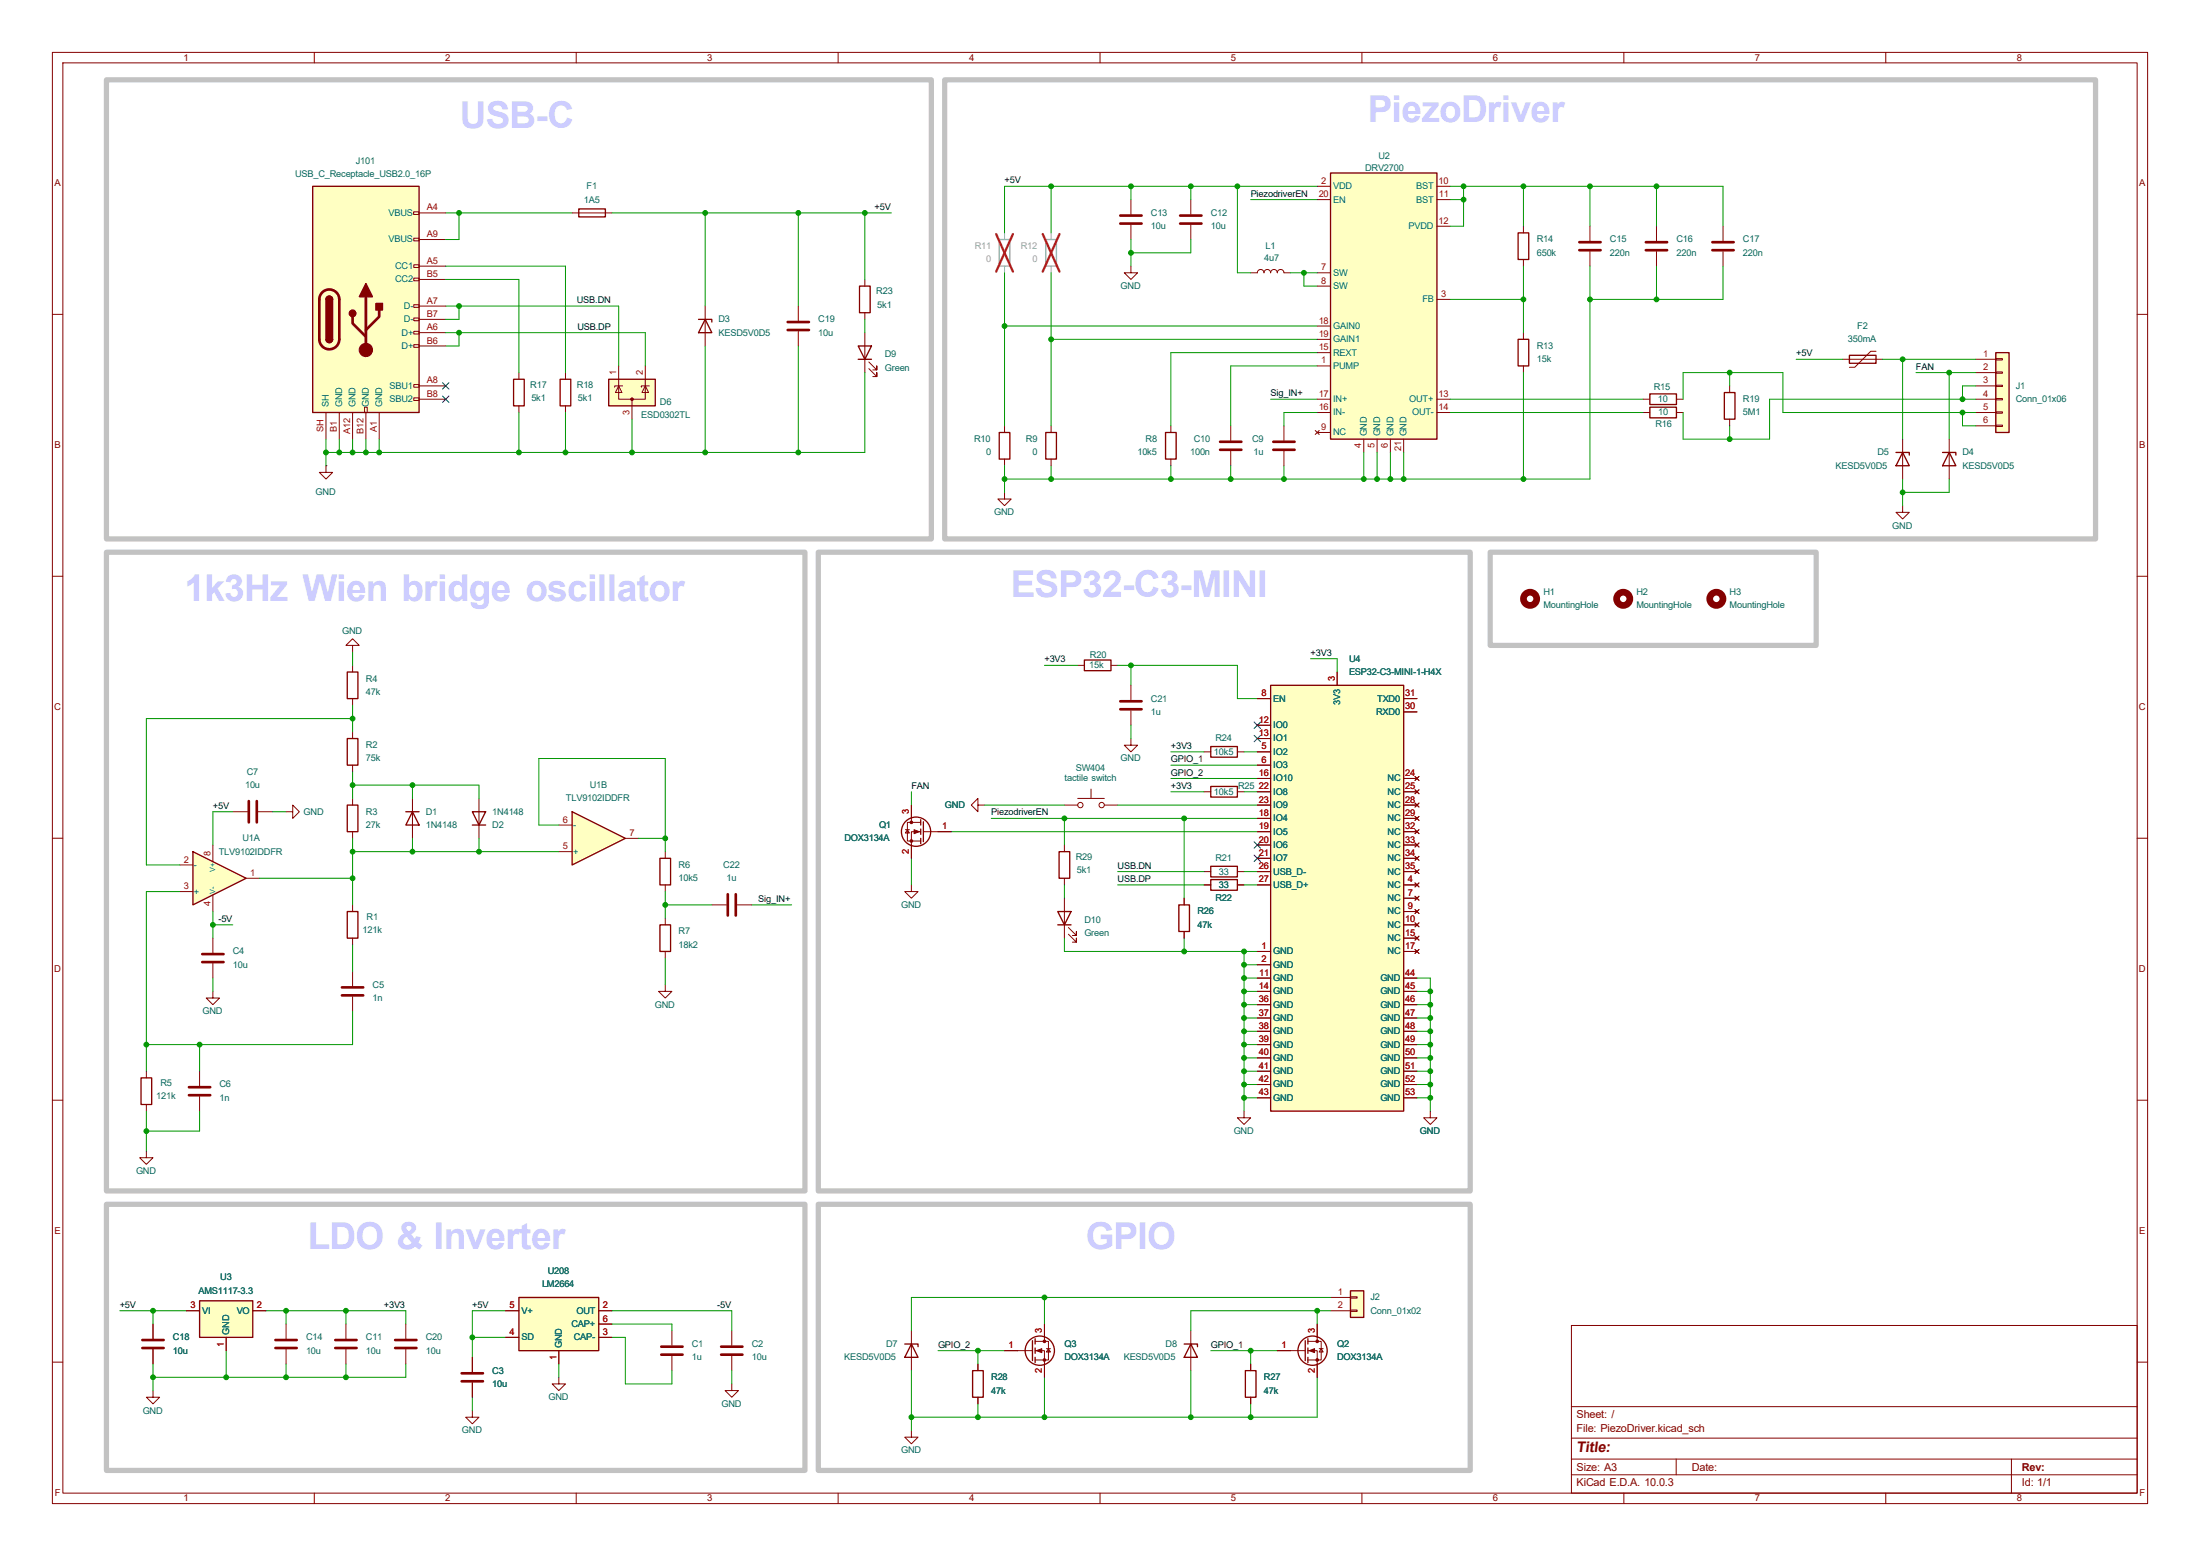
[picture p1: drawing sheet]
<svg xmlns="http://www.w3.org/2000/svg" width="420mm" height="297mm" viewBox="0 0 420 297" stroke-linecap="round" stroke-linejoin="round" font-family="sans-serif">
<g fill="none" stroke="#840000" stroke-width=".19">
<path d="M10 10h400v277h-400zM12 12h396v273h-396zM60 10v2M110 10v2M160 10v2M210 10v2M260 10v2M310 10v2M360 10v2M215.9 38.1v2.8M215.9 42.9v2.8M10 60h2"/>
<path d="M313.7 78.7h1.3M313.7 76.2h1.3M320 78.7h1.3M320 76.2h1.3M408 60h2M10 110h2M408 110h2M10 160h2M172.8 158.4h.8M173.2 158.4l.4 .6h-.8zM174 153.7v3.3M175.8 157h-2.6v3.5h2.6"/>
<path d="M175.8 158.8h-1.8v5M176.3 158.8h5.3M408 160h2M229.9 168.9h1.2M236.2 168.9h1.3M10 210h2M408 210h2M300 253h108v32h-108zM10 260h2M29.2 265.4v1.3h1.3l-1.3 1.3-1.3-1.3h1.3M90.2 269.2v1.3h1.2l-1.2 1.3-1.3-1.3h1.3M300 278.5h108"/>
<path d="M300 274.5h108M300 268.5h108M320 278.5v3M384 278.5v6.5M408 260h2M60 285v2M110 285v2M160 285v2M210 285v2M260 285v2M300 281.5h108M310 285v2"/>
<path d="M360 285v2"/>
</g>
<g fill="none" stroke="#840000" stroke-width=".25">
<path d="M315 77.7h5v2.1h-5zM315 75.2h5v2h-5zM175.8 156.5v1M175.8 158.2v1.1M176.3 156.8v3.9M175.8 160v1M231.1 167.9h5.1v2h-5.1z"/>
<circle cx="174.9" cy="158.7" r="2.79"/>
</g>
<g fill="#840000" stroke="#840000" stroke-width=".19">
<path d="M174.5 158.4l1 .4-1 .3z"/>
<circle cx="174" cy="157" r=".25"/>
<circle cx="174" cy="160.5" r=".25"/>
</g>
<path d="M213.9 42.7h4M213.9 41.1h4" fill="none" stroke="#840000" stroke-width=".51"/>
<path d="M38.1 248.3h10.2v7h-10.2z" fill="#ffffc2"/>
<path d="M329.2 74.9h2v5.1h-2zM38.1 248.3h10.2v7h-10.2z" fill="none" stroke="#840000" stroke-width=".25"/>
<path d="M330.2 73.7v1.2M330.2 80v1.3M29.2 252.7v2.8M29.2 257.6v2.7M35.6 250.2h2.5M43.2 255.3v2.5M48.3 250.2h2.5" fill="none" stroke="#840000" stroke-width=".19"/>
<path d="M27.2 255.8h4M27.2 257.3h4" fill="none" stroke="#840000" stroke-width=".51"/>
<path d="M99.1 247.6h15.2v10.2h-15.2z" fill="#ffffc2"/>
<g fill="none" stroke="#840000" stroke-width=".25">
<path d="M289.8 64.8h2v5.1h-2zM207 126h5.1v2h-5.1zM231.1 165.4h5.1v2h-5.1zM99.1 247.6h15.2v10.2h-15.2zM249.2 255.9v3.8M249.7 255.5v1M249.7 257.3v1M249.7 259.1v1"/>
<circle cx="250.6" cy="257.8" r="2.79"/>
</g>
<g fill="none" stroke="#840000" stroke-width=".19">
<path d="M215.9 50.8v1.3h1.3l-1.3 1.2-1.3-1.2h1.3M238.8 52.1h1.2a.64 .64 0 0 1 .7-.7 .64 .64 0 0 1 .6 .7 .64 .64 0 0 1 .6-.7 .64 .64 0 0 1 .7 .7 .64 .64 0 0 1 .6-.7 .64 .64 0 0 1 .6 .7 .64 .64 0 0 1 .7-.7 .64 .64 0 0 1 .6 .7h1.3M290.8 63.5v1.3M290.8 69.9v1.2M245.1 81.3v2.8M245.1 86.1v2.8M205.7 127h1.3M212.1 127h1.3M215.9 130.8v2.8M215.9 135.6v2.8M229.9 166.4h1.2M236.2 166.4h1.3"/>
<path d="M96.5 250.2h2.6M96.5 255.3h2.6M106.7 257.8v2.5M114.3 250.2h2.5M114.3 255.3h2.5M114.3 252.7h2.5M243.8 257.8h5.4M249.7 256h2.5v3.6h-2.5M249.7 257.8h1.8v5.1M251.5 252.7v3.3M251.8 257.4h.8M252.2 257.4l.4 .7h-.8z"/>
</g>
<path d="M243.1 85.9h4M243.1 84.3h4M213.9 133.9h4M213.9 135.4h4" fill="none" stroke="#840000" stroke-width=".51"/>
<g fill="#840000" stroke="#840000" stroke-width=".19">
<path d="M249.9 257.8l1.1-.4v.8z"/>
<circle cx="251.5" cy="256" r=".25"/>
<circle cx="251.5" cy="259.6" r=".25"/>
</g>
<path d="M257.8 246.4h2.5v5.1h-2.5z" fill="#ffffc2"/>
<path d="M98 72.4h2.1v5.1h-2.1zM222.5 82.6h2v5h-2zM202.2 162.6h2v5h-2zM257.8 246.4h2.5v5.1h-2.5z" fill="none" stroke="#840000" stroke-width=".25"/>
<g fill="none" stroke="#840000" stroke-width=".19">
<path d="M99.1 71.1v1.3M99.1 77.5v1.2M223.5 81.3v1.3M223.5 87.6v1.3M186.7 153.7v-1.3l-1.3 1.3 1.3 1.2v-1.2h1.3M203.2 153.7h2.5M205.7 152.4h5.1M208.3 150.6v1.8M210.8 153.7h2.6M174 168.9v1.3h1.3l-1.3 1.3-1.3-1.3h1.3M203.2 161.3v1.3M203.2 167.6v1.3"/>
<path d="M128.3 254v2.8M128.3 258.8v2.8M254 247.6h3.8M254 250.2h3.8M257.8 247.5h1.3v.3h-1.3zM257.8 250.1h1.3v.2h-1.3zM106.7 262.9v1.3h1.2l-1.2 1.2-1.3-1.2h1.3M139.7 264.2v1.2h1.3l-1.3 1.3-1.3-1.3h1.3"/>
<circle cx="206.2" cy="153.7" r=".51"/>
<circle cx="210.3" cy="153.7" r=".51"/>
</g>
<g fill="none" stroke="#840000" stroke-width="1.3">
<circle cx="292.1" cy="114.3" r="1.27"/>
<circle cx="309.9" cy="114.3" r="1.27"/>
<circle cx="327.7" cy="114.3" r="1.27"/>
</g>
<path d="M126.2 257h4.1M126.2 258.6h4.1" fill="none" stroke="#840000" stroke-width=".51"/>
<path d="M242.6 130.8h25.4v81.3h-25.4z" fill="#ffffc2"/>
<path d="M164.1 54.6h2v5.1h-2zM289.8 44.5h2v5h-2zM190.8 82.6h2v5h-2zM361.9 86.4h2.6v.5M363.2 86.4l1.3 2.5h-2.6zM242.6 130.8h25.4v81.3h-25.4zM231.1 142.5h5.1v2h-5.1zM201.9 174h2.6l-1.3 2.5zM201.9 176.5h2.6" fill="none" stroke="#840000" stroke-width=".25"/>
<g fill="none" stroke="#840000" stroke-width=".19">
<path d="M165.1 53.3v1.3M165.1 59.7v1.3M290.8 43.2v1.3M290.8 49.5v1.3M303.5 43.2v2.8M303.5 48v2.8M191.8 81.3v1.3M191.8 87.6v1.3M363.2 83.8v7.6M240 133.4h2.6M240 138.4h2.6M255.3 128.3v2.5"/>
<path d="M268 133.4h2.5M268 135.9h2.5M215.9 141v1.2h1.3l-1.3 1.3-1.3-1.3h1.3M229.9 143.5h1.2M236.2 143.5h1.3M240 143.5h2.6M240 146.1h2.6M240 141h2.6M240 148.6h2.6M240 156.2h2.6M240 158.8h2.6M240 151.1h2.6"/>
<path d="M240 153.7h2.6M268 148.6h2.5M268 156.2h2.5M268 158.8h2.5M268 151.1h2.5M268 153.7h2.5M270.1 148.2l.8 .8M270.1 150.7l.8 .8M270.1 153.3l.8 .8M270.1 155.8l.8 .8M270.1 158.4l.8 .7M270.9 148.2l-.8 .8"/>
<path d="M270.9 150.7l-.8 .8M270.9 153.3l-.8 .8M270.9 155.8l-.8 .8M270.9 158.4l-.8 .7M203.2 171.5v7.6M204 178.3l1.5 1.5v-.7v.7h-.8M204 177l1.5 1.6v-.8v.8h-.8M240 168.9h2.6M240 161.3h2.6M240 163.8h2.6M240 166.4h2.6M268 168.9h2.5"/>
<path d="M268 171.5h2.5M268 174h2.5M268 176.5h2.5M268 179.1h2.5M268 161.3h2.5M268 163.8h2.5M268 166.4h2.5M270.1 168.5l.8 .8M270.1 171.1l.8 .7M270.1 173.6l.8 .8M270.1 176.1l.8 .8M270.1 178.7l.8 .8"/>
<path d="M270.1 160.9l.8 .8M270.1 163.4l.8 .8M270.1 166l.8 .8M270.9 168.5l-.8 .8M270.9 171.1l-.8 .7M270.9 173.6l-.8 .8M270.9 176.1l-.8 .8M270.9 178.7l-.8 .8M270.9 160.9l-.8 .8M270.9 163.4l-.8 .8M270.9 166l-.8 .8M240 181.6h2.6"/>
<path d="M240 184.2h2.6M240 186.7h2.6M240 189.2h2.6M240 191.8h2.6M240 194.3h2.6M240 196.9h2.6M240 199.4h2.6M268 181.6h2.5M268 186.7h2.5M268 189.2h2.5M268 191.8h2.5M268 194.3h2.5"/>
<path d="M268 196.9h2.5M268 199.4h2.5M270.1 181.2l.8 .8M270.9 181.2l-.8 .8M240 201.9h2.6M240 204.5h2.6M240 207h2.6M240 209.6h2.6M268 201.9h2.5M268 204.5h2.5M268 207h2.5M268 209.6h2.5"/>
<path d="M273 212.1v1.3h-1.2l1.2 1.2 1.3-1.2h-1.3"/>
</g>
<path d="M301.5 47.8h4.1M301.5 46.2h4.1" fill="none" stroke="#840000" stroke-width=".51"/>
<path d="M254 33h20.3v50.8h-20.3z" fill="#ffffc2"/>
<path d="M254 33h20.3v50.8h-20.3z" fill="none" stroke="#840000" stroke-width=".25"/>
<g fill="none" stroke="#840000" stroke-width=".19">
<path d="M251.5 35.6h2.5M251.5 38.1h2.5M274.3 35.6h2.6M274.3 38.1h2.6M251.5 52.1h2.5M251.5 54.6h2.5M274.3 57.2h2.6M274.3 43.2h2.6M251.5 69.9h2.5M251.5 76.2h2.5M251.5 78.7h2.5M251.5 67.3h2.5"/>
<path d="M251.5 62.2h2.5M251.5 64.8h2.5M274.3 76.2h2.6M274.3 78.7h2.6M191.8 94v1.3h1.2l-1.2 1.2-1.3-1.2h1.3M251.1 82.2l.7 .7M251.5 82.6h2.5M251.8 82.2l-.7 .7M260.3 83.8v2.6M262.9 83.8v2.6M265.4 83.8v2.6M268 83.8v2.6"/>
<path d="M237.5 212.1v1.3h1.3l-1.3 1.2-1.3-1.2h1.3"/>
</g>
<path d="M381 67.3h2.5v15.3h-2.5z" fill="#ffffc2"/>
<path d="M110.5 39.9h5.1v1.5h-5.1zM163.8 66h2.6l-1.3 2.6zM163.8 68.6h2.6M353.1 67.8h5v1.5h-5zM381 67.3h2.5v15.3h-2.5zM370.8 86.4h2.6v.5M372.1 86.4l1.3 2.5h-2.6zM231.1 150.1h5.1v2h-5.1zM225 172.7h2.1v5.1h-2.1z" fill="none" stroke="#840000" stroke-width=".25"/>
<g fill="none" stroke="#840000" stroke-width=".19">
<path d="M227.3 38.1v2.8M109.2 40.6h7.6M227.3 42.9v2.8M316.2 43.2v2.8M316.2 48v2.8M328.9 43.2v2.8M328.9 48v2.8M165.1 63.5v7.6M165.9 70.4l1.5 1.5v-.8v.8h-.8M165.9 69.1l1.5 1.5v-.7v.7h-.8M351.8 68.6h7.6M358.1 67.1h-1l-3 3h-1"/>
<path d="M377.2 68.6h3.8M377.2 71.1h3.8M377.2 73.7h3.8M377.2 76.2h3.8M377.2 78.7h3.8M381 68.5h1.3v.2h-1.3zM381 71h1.3v.2h-1.3zM381 73.5h1.3v.3h-1.3zM381 76.1h1.3v.2h-1.3zM381 78.6h1.3v.3h-1.3zM234.9 81.3v2.8M234.9 86.1v2.8"/>
<path d="M363.2 96.5v1.3h1.3l-1.3 1.3-1.3-1.3h1.3M372.1 83.8v7.6M377.2 81.3h3.8M381 81.2h1.3v.2h-1.3zM229.9 151.1h1.2M236.2 151.1h1.3M226.1 171.5v1.2M226.1 177.8v1.3"/>
</g>
<path d="M225.3 42.7h4.1M225.3 41.1h4.1M314.2 47.8h4.1M314.2 46.2h4.1M326.9 47.8h4.1M326.9 46.2h4.1M232.9 84.3h4.1M232.9 85.9h4.1" fill="none" stroke="#840000" stroke-width=".51"/>
<path d="M190.8 45.7h2v5.1h-2zM199.6 45.7h2.1v5.1h-2.1z" fill="none" stroke="#a1a1a1" stroke-width=".25"/>
<path d="M191.8 44.5v1.2M191.8 50.8v1.3M200.7 44.5v1.2M200.7 50.8v1.3" fill="none" stroke="#a1a1a1" stroke-width=".19"/>
<path d="M190.2 44.7l3.2 7.1M193.4 44.7l-3.2 7.1M199.1 44.7l3.2 7.1M202.3 44.7l-3.2 7.1" fill="none" stroke="#e12e31" stroke-width=".46"/>
<path d="M59.7 35.6h20.3v43.1h-20.3z" fill="#ffffc2"/>
<g fill="none" stroke="#840000" stroke-width=".19">
<path d="M79 40.4h1v.5h-1zM79 45.5h1v.5h-1zM79 50.5h1v.6h-1zM79 53.1h1v.5h-1zM79 58.2h1v.5h-1zM80 40.6h5.1M80 50.8h5.1M80 58.4h5.1M80 45.7h5.1M80 53.3h5.1M134.6 58.4v7.6M152.4 58.4v2.8"/>
<path d="M62.2 78.7v5.1M64.8 78.7v5.1M67.3 78.7v5.1M69.6 77.7h.5v1h-.5zM69.8 78.7v5.1M72.4 78.7v5.1M79 60.7h1v.5h-1zM79 63.2h1v.6h-1zM79 65.8h1v.5h-1zM79 73.4h1v.5h-1zM79 75.9h1v.6h-1zM80 63.5h5.1"/>
<path d="M80 73.7h5.1M80 66h5.1M80 61h5.1M80 76.2h5.1M152.4 63.2v2.8M62.2 88.9v1.3h1.3l-1.3 1.2-1.2-1.2h1.2M62.2 88.9h.1M200.7 81.3v1.3M200.7 87.6v1.3M77.5 252.7v2.8M77.5 257.6v2.7M174 254v7.6"/>
<path d="M191.8 257.8h5.3M197.6 256h2.6v3.6h-2.6M197.6 257.8h1.8v5.1M199.4 252.7v3.3M199.8 257.4h.7M200.2 257.4l.3 .7h-.7zM227.3 254v7.6M174 273v1.3h1.3l-1.3 1.3-1.3-1.3h1.3M186.7 260.3v1.3M186.7 266.7v1.3M238.8 260.3v1.3M238.8 266.7v1.3"/>
</g>
<g fill="none" stroke="#840000" stroke-width=".25">
<path d="M59.7 35.6h20.3v43.1h-20.3zM62.2 57.2a.64 .64 0 0 1 .7-.7 .64 .64 0 0 1 .6 .7M62.2 64.8a.64 .64 0 0 0 .7 .6 .64 .64 0 0 0 .6-.6M133.3 61h2.6v.5M134.6 61l1.3 2.5h-2.6zM199.6 82.6h2.1v5h-2.1zM172.7 256.5h2.6v.5M174 256.5l1.3 2.6h-2.6zM197.1 255.9v3.8M197.6 255.5v1M197.6 257.3v1M197.6 259.1v1"/>
<path d="M226.1 256.5h2.5v.5M227.3 256.5l1.3 2.6h-2.5zM185.7 261.6h2v5.1h-2zM237.7 261.6h2.1v5.1h-2.1z"/>
<circle cx="198.5" cy="257.8" r="2.79"/>
</g>
<path d="M61.5 55.8a1.9 1.9 0 0 1 2.1-.4 1.9 1.9 0 0 1 1.2 1.8v7.6a1.91 1.91 0 0 1-1.9 1.9 1.91 1.91 0 0 1-1.9-1.9v-7.8l.1-.6zM69.8 56.6v10.2M72.4 59.2v1.3l-2.6 2.5M67.3 60.5v1.2l2.5 2.6M150.4 63h4M150.4 61.5h4M75.4 255.8h4.1M75.4 257.3h4.1" fill="none" stroke="#840000" stroke-width=".51"/>
<g fill="#840000" stroke="#840000" stroke-width=".25">
<path d="M62.2 57.2h1.3v7.6h-1.3z"/>
<path d="M62.4 56.7a.64 .64 0 0 1 .7-.1 .64 .64 0 0 1 .4 .6h-1.3z"/>
<path d="M62.2 64.8h1.3a.64 .64 0 0 1-.6 .6 .64 .64 0 0 1-.7-.6z"/>
<path d="M69.8 54.1l1.3 2.5h-2.5z"/>
<path d="M71.8 57.9h1.2v1.3h-1.2z"/>
<circle cx="67.3" cy="59.8" r=".63"/>
</g>
<g fill="#840000" stroke="#840000" stroke-width=".19">
<path d="M197.9 257.8l1-.4v.8z"/>
<circle cx="69.8" cy="66.8" r="1.27"/>
<circle cx="199.4" cy="256" r=".25"/>
<circle cx="199.4" cy="259.6" r=".25"/>
</g>
<path d="M116.2 72.4h8.9v5.1h-8.9z" fill="#ffffc2"/>
<path d="M106.9 72.4h2.1v5.1h-2.1zM116.2 72.4h8.9v5.1h-8.9zM66.3 128.3h2v5.1h-2zM66.3 141h2v5.1h-2zM26.9 205.7h2.1v5.1h-2.1z" fill="none" stroke="#840000" stroke-width=".25"/>
<g fill="none" stroke="#840000" stroke-width=".19">
<path d="M107.9 71.1v1.3M107.9 77.5v1.2M118.1 73.7v2.5h5.1v-2.5M118.1 73.7l.6 1.2h-1.2zM118.1 69.9v3.8M118.9 73.7h-1.6v.2M120.6 76.2v3.8M123.2 73.7l.6 1.2h-1.2zM123.2 69.9v3.8M124 73.7h-1.6v.2M67.3 123.2h1.3l-1.3-1.3-1.3 1.3h1.3v1.3M67.3 127v1.3"/>
<path d="M67.3 133.4v1.2M67.3 139.7v1.3M67.3 146.1v1.2M27.9 219.7v1.3h1.3l-1.3 1.2-1.2-1.2h1.2M27.9 204.5v1.2M27.9 210.8v1.3"/>
</g>
<circle cx="120.6" cy="76.2" r=".25" fill="#840000" stroke="#840000" stroke-width=".19"/>
<path d="M109.2 154.9l10.2 5.1-10.2 5.1z" fill="#ffffc2"/>
<path d="M66.3 153.7h2v5.1h-2zM77.5 154.9h2.5M78.7 154.9l1.3 2.6h-2.5zM90.2 154.9h2.5l-1.3 2.6zM90.2 157.5h2.5M109.2 154.9l10.2 5.1-10.2 5.1zM66.3 174h2v5.1h-2zM126 176.5h2v5.1h-2zM126 163.8h2v5.1h-2z" fill="none" stroke="#840000" stroke-width=".25"/>
<g fill="none" stroke="#840000" stroke-width=".19">
<path d="M44.4 154.9h2.8M49.3 154.9h2.8M54.6 154.9h1.3v-1.2l1.2 1.2-1.2 1.3v-1.3M67.3 152.4v1.3M67.3 158.8v1.2M78.7 152.4v7.6M91.4 152.4v7.6M106.7 157.5h2.5M40.6 179.1v2.8M67.3 172.7v1.3M67.3 179.1v1.2M106.7 162.6h2.5"/>
<path d="M119.4 160h2.5M127 162.6v1.2M127 168.9v1.3M127 175.3v1.2M135.9 172.7h2.8M140.7 172.7h2.8M40.6 189.2v1.3h1.3l-1.3 1.3-1.2-1.3h1.2M40.6 183.9v2.8M67.3 185.4v2.8M67.3 190.2v2.8M127 188v1.2h1.3l-1.3 1.3-1.3-1.3h1.3M127 181.6v1.3"/>
<path d="M38.1 204.5v2.8M38.1 209.3v2.8"/>
</g>
<path d="M47.5 152.9v4.1M49 152.9v4.1M138.9 170.7v4.1M140.5 170.7v4.1M38.6 182.1h4.1M38.6 183.6h4.1M65.3 188.5h4M65.3 190h4M36.1 207.5h4M36.1 209h4" fill="none" stroke="#840000" stroke-width=".51"/>
<path d="M36.8 162.6l10.2 5-10.2 5.1z" fill="#ffffc2"/>
<path d="M36.8 162.6l10.2 5-10.2 5.1z" fill="none" stroke="#840000" stroke-width=".25"/>
<g fill="none" stroke="#840000" stroke-width=".19">
<path d="M240 133.4h2.6M240 138.4h2.6M255.3 128.3v2.5M268 133.4h2.5M268 135.9h2.5M174 153.7v2.5M179.1 158.8h2.5M240 158.8h2.6M240 143.5h2.6M240 146.1h2.6M240 141h2.6M240 148.6h2.6"/>
<path d="M240 156.2h2.6M240 151.1h2.6M240 153.7h2.6M268 158.8h2.5M268 148.6h2.5M268 156.2h2.5M268 151.1h2.5M268 153.7h2.5M270.1 148.2l.8 .8M270.1 150.7l.8 .8M270.1 153.3l.8 .8M270.1 155.8l.8 .8"/>
<path d="M270.1 158.4l.8 .7M270.9 148.2l-.8 .8M270.9 150.7l-.8 .8M270.9 153.3l-.8 .8M270.9 155.8l-.8 .8M270.9 158.4l-.8 .7M34.3 165.1h2.5M34.3 170.2h2.5M40.6 161.3v3.2M40.6 170.8v3.2M47 167.6h2.5M174 161.3v2.5"/>
<path d="M226.1 171.5v1.2M226.1 177.8v1.3M229.9 168.9h1.2M236.2 168.9h1.3M240 168.9h2.6M240 161.3h2.6M240 163.8h2.6M240 166.4h2.6M268 168.9h2.5M268 171.5h2.5M268 174h2.5M268 176.5h2.5"/>
<path d="M268 179.1h2.5M268 161.3h2.5M268 163.8h2.5M268 166.4h2.5M270.1 168.5l.8 .8M270.1 171.1l.8 .7M270.1 173.6l.8 .8M270.1 176.1l.8 .8M270.1 178.7l.8 .8M270.1 160.9l.8 .8M270.1 163.4l.8 .8M270.1 166l.8 .8"/>
<path d="M270.9 168.5l-.8 .8M270.9 171.1l-.8 .7M270.9 173.6l-.8 .8M270.9 176.1l-.8 .8M270.9 178.7l-.8 .8M270.9 160.9l-.8 .8M270.9 163.4l-.8 .8M270.9 166l-.8 .8M240 181.6h2.6M240 184.2h2.6M240 186.7h2.6M240 189.2h2.6"/>
<path d="M240 191.8h2.6M240 194.3h2.6M240 196.9h2.6M240 199.4h2.6M268 181.6h2.5M268 186.7h2.5M268 189.2h2.5M268 191.8h2.5M268 194.3h2.5M268 196.9h2.5M268 199.4h2.5M270.1 181.2l.8 .8"/>
<path d="M270.9 181.2l-.8 .8M240 201.9h2.6M240 204.5h2.6M240 207h2.6M240 209.6h2.6M268 201.9h2.5M268 204.5h2.5M268 207h2.5M268 209.6h2.5M29.2 252.7v2.8M29.2 257.6v2.7M35.6 250.2h2.5"/>
<path d="M43.2 255.3v2.5M48.3 250.2h2.5M54.6 252.7v2.8M54.6 257.6v2.7M66 252.7v2.8M66 257.6v2.7M90.2 259.1v2.8M96.5 250.2h2.6M96.5 255.3h2.6M106.7 257.8v2.5M114.3 250.2h2.5M114.3 255.3h2.5"/>
<path d="M114.3 252.7h2.5M139.7 254v2.8M139.7 258.8v2.8M191.8 257.8h2.5M199.4 252.7v2.6M243.8 257.8h2.6M251.5 252.7v2.6M90.2 263.9v2.8M186.7 260.3v1.3M186.7 266.7v1.3M199.4 260.3v2.6M238.8 260.3v1.3"/>
<path d="M238.8 266.7v1.3M251.5 260.3v2.6"/>
</g>
<path d="M52.6 255.8h4M52.6 257.3h4M64 255.8h4.1M64 257.3h4.1M137.7 257h4M137.7 258.6h4M88.1 262.1h4.1M88.1 263.7h4.1" fill="none" stroke="#840000" stroke-width=".51"/>
<g fill="none" stroke="#009600" stroke-width=".19">
<path d="M200.7 35.6v8.9M215.9 35.6v2.5M227.3 35.6v2.5M236.2 35.6v16.5h2.6M238.8 38.1h12.7M251.5 35.6h-59.7v8.9M276.9 35.6h52v7.6M276.9 38.1h2.5M279.4 35.6v7.6h-2.5M290.8 35.6v7.6M303.5 35.6v7.6M316.2 35.6v7.6"/>
<path d="M85.1 40.6h24.1M85.1 58.4h33v11.5M85.1 50.8h22.8v20.3M85.1 53.3h14v17.8M87.6 40.6v5.1h-2.5M87.6 58.4v2.6h-2.5M116.8 40.6h53.4M134.6 40.6v17.8M152.4 40.6v17.8M165.1 40.6v12.7M191.8 52.1v29.2M200.7 52.1v29.2"/>
<path d="M215.9 45.7v5.1M227.3 45.7v2.6h-11.4M246.4 52.1h5.1M248.9 52.1v2.5h2.6M276.9 57.2h13.9M290.8 50.8v12.7M303.5 50.8v40.6h-111.7M316.2 50.8v6.4M328.9 50.8v6.4h-25.4M85.1 63.5h38.1v6.4M87.6 63.5v2.5h-2.5M99.1 78.7v7.7"/>
<path d="M107.9 78.7v7.7M134.6 66v20.4M152.4 66v20.4M165.1 61v2.5M165.1 71.1v15.3h-102.9M191.8 62.2h59.7M200.7 64.8h50.8M242.6 76.2h8.9M251.5 67.3h-28v14M251.5 78.7h-6.4v2.6M251.5 69.9h-16.6v11.4M276.9 76.2h36.8"/>
<path d="M276.9 78.7h36.8M290.8 71.1v20.3M321.3 76.2v-5.1h19.1v7.6h36.8M330.2 71.1v2.6M342.9 68.6h8.9M359.4 68.6h17.8M363.2 68.6v15.2M365.8 71.1h11.4M372.1 71.1v12.7M374.6 78.7v2.6h2.6M377.2 76.2h-39.4v7.6h-16.5v-5.1M377.2 73.7h-2.6v2.5"/>
<path d="M62.2 83.8v5.1M64.8 83.8v2.6M67.3 83.8v2.6M69.8 83.8v2.6M72.4 83.8v2.6M120.6 80v6.4M191.8 88.9v5.1M200.7 88.9v2.5M223.5 88.9v2.5M234.9 88.9v2.5M245.1 88.9v2.5M260.3 86.4v5"/>
<path d="M262.9 86.4v5M265.4 86.4v5M268 86.4v5M330.2 81.3v2.5M363.2 91.4v5.1M372.1 91.4v2.6h-8.9M67.3 137.2h-39.4v27.9h6.4M67.3 124.5v2.5M67.3 134.6v5.1M199.4 127h6.3M213.4 127h22.8v6.4h3.8M215.9 127v3.8"/>
<path d="M215.9 138.4v2.6M250.2 125.7h5.1v2.6M44.4 154.9h-3.8v6.4M52.1 154.9h2.5M67.3 147.3v5.1M67.3 149.9h24.1v2.5M78.7 149.9v2.5M106.7 157.5h-3.8v-12.7h24.1v17.8M174 151.1v2.6M181.6 158.8h58.4M188 153.7h15.2M189.2 156.2h50.8"/>
<path d="M203.2 156.2v5.1M213.4 153.7h26.6M223.5 148.6h16.5M223.5 151.1h6.4M223.5 146.1h16.5M223.5 143.5h6.4M226.1 156.2v15.3M237.5 151.1h2.5M237.5 143.5h2.5M34.3 170.2h-6.4v34.3M40.6 176.5h3.8M40.6 174v5.1"/>
<path d="M49.5 167.6h17.8M67.3 160v12.7M67.3 162.6h39.4M78.7 160v2.6M91.4 160v2.6M121.9 160h5.1M127 170.2v5.1M127 172.7h8.9M143.5 172.7h7.6M174 163.8v5.1M203.2 179.1v2.5h36.8M203.2 168.9v2.6"/>
<path d="M213.4 168.9h16.5M213.4 166.4h16.5M226.1 179.1v2.5M237.5 168.9h2.5M237.5 166.4h2.5M38.1 199.4v5.1M40.6 186.7v2.5M67.3 193v6.4h-39.4M67.3 180.3v5.1M127 182.9v5.1M237.5 181.6v30.5M237.5 184.2h2.5"/>
<path d="M237.5 186.7h2.5M237.5 196.9h2.5M237.5 199.4h2.5M237.5 194.3h2.5M237.5 189.2h2.5M237.5 191.8h2.5M270.5 186.7h2.5v25.4M270.5 196.9h2.5M270.5 199.4h2.5M270.5 194.3h2.5M270.5 189.2h2.5M270.5 191.8h2.5"/>
<path d="M27.9 212.1v7.6M38.1 212.1v3.8h-10.2M237.5 207h2.5M237.5 209.6h2.5M237.5 204.5h2.5M237.5 201.9h2.5M270.5 207h2.5M270.5 209.6h2.5M270.5 204.5h2.5M270.5 201.9h2.5M22.9 250.2h12.7M29.2 250.2v2.5"/>
<path d="M43.2 257.8v5.1M50.8 250.2h26.7v2.5M54.6 250.2v2.5M66 250.2v2.5M90.2 255.3h6.3M96.5 250.2h-6.3v8.9M116.8 250.2h22.9v3.8M116.8 252.7h11.5v1.3M116.8 255.3h2.6v8.9h8.9v-2.6M179.1 257.8h12.7M186.7 257.8v2.5M199.4 247.6v5.1"/>
<path d="M231.1 257.8h12.7M238.8 257.8v2.5M251.5 250.2v2.5M254 247.6h-80v6.4M254 250.2h-26.7v3.8M29.2 260.3v5.1M54.6 260.3v2.6M66 260.3v2.6M77.5 260.3v2.6h-48.3M90.2 266.7v2.5M106.7 260.3v2.6M139.7 261.6v2.6"/>
<path d="M174 261.6v11.4M186.7 268v2.5M199.4 262.9v7.6M227.3 261.6v8.9M238.8 268v2.5M251.5 262.9v7.6h-77.5"/>
</g>
<path d="M84.5 75.6l1.2 1.2M84.5 73.1l1.2 1.2M85.7 75.6l-1.2 1.2M85.7 73.1l-1.2 1.2M239.4 137.8l1.2 1.2M240.6 137.8l-1.2 1.2M239.4 140.4l1.2 1.2M240.6 140.4l-1.2 1.2M239.4 163.2l1.2 1.2M239.4 160.7l1.2 1.2M240.6 163.2l-1.2 1.2M240.6 160.7l-1.2 1.2" fill="none" stroke="#000084" stroke-width=".19"/>
<path d="M20.3 15.2h157.5v87.7h-157.5zM180.3 15.2h219.7v87.7h-219.7zM20.3 105.4h133.4v121.9h-133.4zM156.2 105.4h124.5v121.9h-124.5zM284.5 105.4h62.2v17.8h-62.2zM20.3 229.9h133.4v50.8h-133.4zM156.2 229.9h124.5v50.8h-124.5z" fill="none" stroke="#c2c2c2" stroke-width="1"/>
<g fill="#009600" stroke="#009600" stroke-width=".19">
<circle cx="290.8" cy="91.4" r=".46"/>
<circle cx="330.2" cy="71.1" r=".46"/>
<circle cx="330.2" cy="83.8" r=".46"/>
<circle cx="290.8" cy="57.2" r=".46"/>
<circle cx="303.5" cy="57.2" r=".46"/>
<circle cx="316.2" cy="57.2" r=".46"/>
<circle cx="363.2" cy="94" r=".46"/>
<circle cx="372.1" cy="71.1" r=".46"/>
<circle cx="374.6" cy="76.2" r=".46"/>
<circle cx="374.6" cy="78.7" r=".46"/>
<circle cx="234.9" cy="91.4" r=".46"/>
<circle cx="227.3" cy="35.6" r=".46"/>
<circle cx="236.2" cy="35.6" r=".46"/>
<circle cx="248.9" cy="52.1" r=".46"/>
<circle cx="262.9" cy="91.4" r=".46"/>
<circle cx="260.3" cy="91.4" r=".46"/>
<circle cx="290.8" cy="35.6" r=".46"/>
<circle cx="303.5" cy="35.6" r=".46"/>
<circle cx="279.4" cy="35.6" r=".46"/>
<circle cx="279.4" cy="38.1" r=".46"/>
<circle cx="316.2" cy="35.6" r=".46"/>
<circle cx="191.8" cy="62.2" r=".46"/>
<circle cx="200.7" cy="64.8" r=".46"/>
<circle cx="200.7" cy="91.4" r=".46"/>
<circle cx="191.8" cy="91.4" r=".46"/>
<circle cx="200.7" cy="35.6" r=".46"/>
<circle cx="215.9" cy="35.6" r=".46"/>
<circle cx="215.9" cy="48.3" r=".46"/>
<circle cx="223.5" cy="91.4" r=".46"/>
<circle cx="245.1" cy="91.4" r=".46"/>
<circle cx="268" cy="91.4" r=".46"/>
<circle cx="265.4" cy="91.4" r=".46"/>
<circle cx="363.2" cy="68.6" r=".46"/>
<circle cx="203.2" cy="156.2" r=".46"/>
<circle cx="226.1" cy="156.2" r=".46"/>
<circle cx="215.9" cy="127" r=".46"/>
<circle cx="237.5" cy="189.2" r=".46"/>
<circle cx="237.5" cy="181.6" r=".46"/>
<circle cx="226.1" cy="181.6" r=".46"/>
<circle cx="237.5" cy="209.6" r=".46"/>
<circle cx="273" cy="209.6" r=".46"/>
<circle cx="237.5" cy="184.2" r=".46"/>
<circle cx="237.5" cy="186.7" r=".46"/>
<circle cx="237.5" cy="207" r=".46"/>
<circle cx="237.5" cy="196.9" r=".46"/>
<circle cx="237.5" cy="199.4" r=".46"/>
<circle cx="237.5" cy="204.5" r=".46"/>
<circle cx="237.5" cy="201.9" r=".46"/>
<circle cx="237.5" cy="191.8" r=".46"/>
<circle cx="237.5" cy="194.3" r=".46"/>
<circle cx="273" cy="191.8" r=".46"/>
<circle cx="273" cy="189.2" r=".46"/>
<circle cx="273" cy="204.5" r=".46"/>
<circle cx="273" cy="201.9" r=".46"/>
<circle cx="273" cy="199.4" r=".46"/>
<circle cx="273" cy="196.9" r=".46"/>
<circle cx="273" cy="194.3" r=".46"/>
<circle cx="273" cy="207" r=".46"/>
<circle cx="238.8" cy="270.5" r=".46"/>
<circle cx="238.8" cy="257.8" r=".46"/>
<circle cx="251.5" cy="250.2" r=".46"/>
<circle cx="186.7" cy="270.5" r=".46"/>
<circle cx="199.4" cy="270.5" r=".46"/>
<circle cx="186.7" cy="257.8" r=".46"/>
<circle cx="199.4" cy="247.6" r=".46"/>
<circle cx="227.3" cy="270.5" r=".46"/>
<circle cx="174" cy="270.5" r=".46"/>
<circle cx="165.1" cy="40.6" r=".46"/>
<circle cx="152.4" cy="40.6" r=".46"/>
<circle cx="134.6" cy="40.6" r=".46"/>
<circle cx="134.6" cy="86.4" r=".46"/>
<circle cx="152.4" cy="86.4" r=".46"/>
<circle cx="120.6" cy="86.4" r=".46"/>
<circle cx="99.1" cy="86.4" r=".46"/>
<circle cx="107.9" cy="86.4" r=".46"/>
<circle cx="27.9" cy="215.9" r=".46"/>
<circle cx="40.6" cy="176.5" r=".46"/>
<circle cx="67.3" cy="137.2" r=".46"/>
<circle cx="67.3" cy="167.6" r=".46"/>
<circle cx="27.9" cy="199.4" r=".46"/>
<circle cx="38.1" cy="199.4" r=".46"/>
<circle cx="127" cy="160" r=".46"/>
<circle cx="67.3" cy="162.6" r=".46"/>
<circle cx="78.7" cy="162.6" r=".46"/>
<circle cx="78.7" cy="149.9" r=".46"/>
<circle cx="67.3" cy="149.9" r=".46"/>
<circle cx="91.4" cy="162.6" r=".46"/>
<circle cx="64.8" cy="86.4" r=".46"/>
<circle cx="69.8" cy="86.4" r=".46"/>
<circle cx="67.3" cy="86.4" r=".46"/>
<circle cx="87.6" cy="63.5" r=".46"/>
<circle cx="72.4" cy="86.4" r=".46"/>
<circle cx="127" cy="172.7" r=".46"/>
<circle cx="66" cy="250.2" r=".46"/>
<circle cx="66" cy="262.9" r=".46"/>
<circle cx="43.2" cy="262.9" r=".46"/>
<circle cx="54.6" cy="262.9" r=".46"/>
<circle cx="54.6" cy="250.2" r=".46"/>
<circle cx="29.2" cy="262.9" r=".46"/>
<circle cx="29.2" cy="250.2" r=".46"/>
<circle cx="90.2" cy="255.3" r=".46"/>
<circle cx="87.6" cy="58.4" r=".46"/>
<circle cx="62.2" cy="86.4" r=".46"/>
<circle cx="87.6" cy="40.6" r=".46"/>
</g>
<g font-size="7.1" fill="#cdcdff">
<text x="261.1" y="23.2">PiezoDriver</text>
<text x="87.8" y="24.5">USB-C</text>
<text x="193" y="113.9">ESP32-C3-MINI</text>
<text x="35.2" y="114.6">1k3Hz Wien bridge oscillator</text>
<text x="58.7" y="238.3">LDO &amp; Inverter</text>
<text x="207.3" y="238.3">GPIO</text>
</g>
<text font-size="2.8" fill="#840000" x="301" y="277.2">Title:</text>
<g font-size="2.1" fill="#840000">
<text x="301" y="273.4">File: PiezoDriver.kicad_sch</text>
<text x="301" y="270.7">Sheet: /</text>
<text x="301" y="280.8">Size: A3</text>
<text x="323" y="280.8">Date:</text>
<text x="386" y="280.8">Rev:</text>
<text x="301" y="283.6">KiCad E.D.A. 10.0.3</text>
<text x="386" y="283.6">Id: 1/1</text>
</g>
<g font-size="1.8" fill="#840000">
<text x="35" y="11.6">1</text>
<text x="85" y="11.6">2</text>
<text x="135" y="11.6">3</text>
<text x="185" y="11.6">4</text>
<text x="235" y="11.6">5</text>
<text x="285" y="11.6">6</text>
<text x="335" y="11.6">7</text>
<text x="385" y="11.6">8</text>
<text x="10.4" y="35.6">A</text>
<text x="408.4" y="35.6">A</text>
<text x="10.4" y="85.6">B</text>
<text x="408.4" y="85.6">B</text>
<text x="10.3" y="135.6">C</text>
<text x="408.3" y="135.6">C</text>
<text x="10.3" y="185.6">D</text>
<text x="408.3" y="185.6">D</text>
<text x="10.4" y="235.6">E</text>
<text x="408.4" y="235.6">E</text>
<text x="10.4" y="285.6">F</text>
<text x="35" y="286.6">1</text>
<text x="85" y="286.6">2</text>
<text x="135" y="286.6">3</text>
<text x="185" y="286.6">4</text>
<text x="235" y="286.6">5</text>
<text x="285" y="286.6">6</text>
<text x="335" y="286.6">7</text>
<text x="385" y="286.6">8</text>
<text x="408.4" y="285.6">F</text>
</g>
<g font-size="1.8" fill="#006464">
<text x="56.3" y="33.8">USB_C_Receptacle_USB2.0_16P</text>
<text x="67.9" y="31.3">J101</text>
<text x="260.6" y="32.6">DRV2700</text>
<text x="263.1" y="30.3">U2</text>
<text x="74.2" y="41.2">VBUS</text>
<text x="111.4" y="38.7">1A5</text>
<text x="112" y="36.1">F1</text>
<text x="219.7" y="41.2">C13</text>
<text x="231.1" y="41.2">C12</text>
<text x="254.5" y="36.1">VDD</text>
<text x="254.5" y="38.7">EN</text>
<text x="270.4" y="36.1">BST</text>
<text x="270.4" y="38.7">BST</text>
<text x="74.2" y="46.3">VBUS</text>
<text x="219.7" y="43.7">10u</text>
<text x="231.1" y="43.7">10u</text>
<text x="241.6" y="47.6">L1</text>
<text x="268.9" y="43.7">PVDD</text>
<text x="293.4" y="46.3">R14</text>
<text x="307.3" y="46.3">C15</text>
<text x="320" y="46.3">C16</text>
<text x="332.7" y="46.3">C17</text>
<text x="75.4" y="51.4">CC1</text>
<text x="75.4" y="53.9">CC2</text>
<text x="241.3" y="49.8">4u7</text>
<text x="254.5" y="52.6">SW</text>
<text x="293.4" y="48.8">650k</text>
<text x="307.3" y="48.8">220n</text>
<text x="320" y="48.8">220n</text>
<text x="332.7" y="48.8">220n</text>
<text x="77.1" y="59">D-</text>
<text x="167.3" y="56.2">R23</text>
<text x="167.5" y="58.7">5k1</text>
<text x="213.9" y="55.2">GND</text>
<text x="254.5" y="55.2">SW</text>
<text x="271.5" y="57.7">FB</text>
<text x="76.7" y="64.1">D+</text>
<text x="77.1" y="61.5">D-</text>
<text x="137.2" y="61.5">D3</text>
<text x="137.2" y="64.1">KESD5V0D5</text>
<text x="156.2" y="64.1">10u</text>
<text x="156.2" y="61.5">C19</text>
<text x="254.5" y="62.8">GAIN0</text>
<text x="254.5" y="65.3">GAIN1</text>
<text x="352.8" y="65.3">350mA</text>
<text x="354.6" y="62.8">F2</text>
<text x="76.7" y="66.6">D+</text>
<text x="168.9" y="68.2">D9</text>
<text x="168.9" y="70.7">Green</text>
<text x="254.5" y="70.4">PUMP</text>
<text x="254.5" y="67.9">REXT</text>
<text x="293.4" y="66.6">R13</text>
<text x="293.4" y="69.1">15k</text>
<text x="62.8" y="77.7" transform="rotate(-90 62.8 77.7)">SH</text>
<text x="65.3" y="77.7" transform="rotate(-90 65.3 77.7)">GND</text>
<text x="67.9" y="77.7" transform="rotate(-90 67.9 77.7)">GND</text>
<text x="70.4" y="77.7" transform="rotate(-90 70.4 77.7)">GND</text>
<text x="73" y="77.7" transform="rotate(-90 73 77.7)">GND</text>
<text x="74.4" y="74.2">SBU1</text>
<text x="74.4" y="76.8">SBU2</text>
<text x="101.2" y="74">R17</text>
<text x="101.4" y="76.5">5k1</text>
<text x="110.1" y="74">R18</text>
<text x="110.3" y="76.5">5k1</text>
<text x="126" y="77.3">D6</text>
<text x="254.5" y="76.8">IN+</text>
<text x="269" y="76.8">OUT+</text>
<text x="315.7" y="74.5">R15</text>
<text x="316.5" y="76.8">10</text>
<text x="332.7" y="76.8">R19</text>
<text x="384.8" y="74.2">J1</text>
<text x="384.8" y="76.8">Conn_01x06</text>
<text x="122.4" y="79.8">ESD0302TL</text>
<text x="254.5" y="83.1">NC</text>
<text x="254.5" y="79.3">IN-</text>
<text x="260.9" y="83.3" transform="rotate(-90 260.9 83.3)">GND</text>
<text x="263.5" y="83.3" transform="rotate(-90 263.5 83.3)">GND</text>
<text x="266" y="83.3" transform="rotate(-90 266 83.3)">GND</text>
<text x="268.5" y="83.3" transform="rotate(-90 268.5 83.3)">GND</text>
<text x="269.6" y="79.3">OUT-</text>
<text x="316" y="81.6">R16</text>
<text x="316.5" y="79.3">10</text>
<text x="332.7" y="79.3">5M1</text>
<text x="186" y="84.4">R10</text>
<text x="188.2" y="86.9">0</text>
<text x="195.8" y="84.4">R9</text>
<text x="197.1" y="86.9">0</text>
<text x="217.1" y="86.9">10k5</text>
<text x="218.7" y="84.4">R8</text>
<text x="227.2" y="86.9">100n</text>
<text x="227.9" y="84.4">C10</text>
<text x="239" y="84.4">C9</text>
<text x="239.3" y="86.9">1u</text>
<text x="350.4" y="89.5">KESD5V0D5</text>
<text x="358.4" y="86.9">D5</text>
<text x="374.6" y="86.9">D4</text>
<text x="374.6" y="89.5">KESD5V0D5</text>
<text x="60.3" y="94.5">GND</text>
<text x="189.8" y="98.4">GND</text>
<text x="361.2" y="100.9">GND</text>
<text x="294.6" y="113.6">H1</text>
<text x="312.4" y="113.6">H2</text>
<text x="330.2" y="113.6">H3</text>
<text x="294.6" y="116.1">MountingHole</text>
<text x="312.4" y="116.1">MountingHole</text>
<text x="330.2" y="116.1">MountingHole</text>
<text x="65.3" y="121">GND</text>
<text x="208.1" y="125.5">R20</text>
<text x="69.8" y="130.1">R4</text>
<text x="208" y="127.6">15k</text>
<text x="257.5" y="126.3">U4</text>
<text x="257.5" y="128.8">ESP32-C3-MINI-1-H4X</text>
<text x="69.8" y="132.6">47k</text>
<text x="219.7" y="133.9">C21</text>
<text x="219.7" y="136.5">1u</text>
<text x="243.1" y="133.9">EN</text>
<text x="255.8" y="134.5" transform="rotate(-90 255.8 134.5)">3V3</text>
<text x="262.7" y="136.5">RXD0</text>
<text x="262.9" y="133.9">TXD0</text>
<text x="69.8" y="142.8">R2</text>
<text x="232.1" y="141.5">R24</text>
<text x="243.1" y="139">IO0</text>
<text x="243.1" y="141.5">IO1</text>
<text x="47.1" y="147.9">C7</text>
<text x="69.8" y="145.3">75k</text>
<text x="203.2" y="149.2">tactile switch</text>
<text x="205.4" y="147.1">SW404</text>
<text x="213.9" y="145.3">GND</text>
<text x="231.8" y="144.1">10k5</text>
<text x="243.1" y="144.1">IO2</text>
<text x="243.1" y="146.6">IO3</text>
<text x="243.1" y="149.2">IO10</text>
<text x="264.9" y="149.2">NC</text>
<text x="46.8" y="150.4">10u</text>
<text x="58" y="155.5">GND</text>
<text x="69.8" y="155.5">R3</text>
<text x="81.3" y="155.5">D1</text>
<text x="94" y="155.5">1N4148</text>
<text x="108" y="153">TLV9102IDDFR</text>
<text x="112.6" y="150.4">U1B</text>
<text x="180.4" y="154.2">GND</text>
<text x="231.8" y="151.7">10k5</text>
<text x="236.4" y="150.7">R25</text>
<text x="243.1" y="151.7">IO8</text>
<text x="243.1" y="154.2">IO9</text>
<text x="264.9" y="151.7">NC</text>
<text x="264.9" y="154.2">NC</text>
<text x="46.3" y="160.6">U1A</text>
<text x="69.8" y="158">27k</text>
<text x="81.3" y="158">1N4148</text>
<text x="94" y="158">D2</text>
<text x="109.4" y="158">-</text>
<text x="161.2" y="160.6">DOX3134A</text>
<text x="167.8" y="158">Q1</text>
<text x="243.1" y="156.8">IO4</text>
<text x="243.1" y="159.3">IO5</text>
<text x="243.1" y="161.9">IO6</text>
<text x="264.9" y="156.8">NC</text>
<text x="264.9" y="159.3">NC</text>
<text x="264.9" y="161.9">NC</text>
<text x="37" y="165.7">-</text>
<text x="41.8" y="163.1">TLV9102IDDFR</text>
<text x="109.4" y="163.1">+</text>
<text x="129.5" y="165.7">R6</text>
<text x="138.1" y="165.7">C22</text>
<text x="205.4" y="164.1">R29</text>
<text x="205.6" y="166.7">5k1</text>
<text x="232.1" y="164.4">R21</text>
<text x="232.7" y="166.9">33</text>
<text x="243.1" y="164.4">IO7</text>
<text x="243.1" y="166.9">USB_D-</text>
<text x="264.9" y="164.4">NC</text>
<text x="264.9" y="166.9">NC</text>
<text x="37" y="170.7">+</text>
<text x="129.5" y="168.2">10k5</text>
<text x="138.7" y="168.2">1u</text>
<text x="172" y="173.3">GND</text>
<text x="232.1" y="172">R22</text>
<text x="232.7" y="169.5">33</text>
<text x="243.1" y="169.5">USB_D+</text>
<text x="264.9" y="169.5">NC</text>
<text x="264.9" y="172">NC</text>
<text x="69.2" y="178.1">121k</text>
<text x="70" y="175.6">R1</text>
<text x="129.5" y="178.4">R7</text>
<text x="207" y="178.7">Green</text>
<text x="207" y="176.1">D10</text>
<text x="228.6" y="174.6">R26</text>
<text x="228.6" y="177.1">47k</text>
<text x="264.9" y="174.6">NC</text>
<text x="264.9" y="177.1">NC</text>
<text x="264.9" y="179.6">NC</text>
<text x="44.4" y="182.2">C4</text>
<text x="44.4" y="184.7">10u</text>
<text x="129.5" y="180.9">18k2</text>
<text x="243.1" y="182.2">GND</text>
<text x="243.1" y="184.7">GND</text>
<text x="264.9" y="182.2">NC</text>
<text x="71.1" y="188.5">C5</text>
<text x="71.1" y="191.1">1n</text>
<text x="243.1" y="187.3">GND</text>
<text x="243.1" y="189.8">GND</text>
<text x="263.5" y="187.3">GND</text>
<text x="263.5" y="189.8">GND</text>
<text x="38.7" y="193.6">GND</text>
<text x="125" y="192.3">GND</text>
<text x="243.1" y="192.3">GND</text>
<text x="243.1" y="194.9">GND</text>
<text x="243.1" y="197.4">GND</text>
<text x="263.5" y="192.3">GND</text>
<text x="263.5" y="194.9">GND</text>
<text x="263.5" y="197.4">GND</text>
<text x="243.1" y="200">GND</text>
<text x="243.1" y="202.5">GND</text>
<text x="263.5" y="200">GND</text>
<text x="263.5" y="202.5">GND</text>
<text x="29.8" y="209.9">121k</text>
<text x="30.6" y="207.3">R5</text>
<text x="41.9" y="207.6">C6</text>
<text x="243.1" y="205">GND</text>
<text x="243.1" y="207.6">GND</text>
<text x="263.5" y="205">GND</text>
<text x="263.5" y="207.6">GND</text>
<text x="41.9" y="210.1">1n</text>
<text x="243.1" y="210.1">GND</text>
<text x="263.5" y="210.1">GND</text>
<text x="235.5" y="216.5">GND</text>
<text x="271.1" y="216.5">GND</text>
<text x="26" y="224.1">GND</text>
<text x="42" y="244.4">U3</text>
<text x="103.5" y="245.7">LM2664</text>
<text x="104.6" y="243.1">U208</text>
<text x="37.9" y="246.9">AMS1117-3.3</text>
<text x="38.6" y="250.8">VI</text>
<text x="45.2" y="250.8">VO</text>
<text x="99.6" y="250.8">V+</text>
<text x="110" y="250.8">OUT</text>
<text x="261.6" y="248.2">J2</text>
<text x="261.6" y="250.8">Conn_01x02</text>
<text x="33" y="255.8">C18</text>
<text x="43.7" y="254.8" transform="rotate(-90 43.7 254.8)">GND</text>
<text x="58.4" y="255.8">C14</text>
<text x="69.8" y="255.8">C11</text>
<text x="81.3" y="255.8">C20</text>
<text x="99.6" y="255.8">SD</text>
<text x="107.2" y="257.3" transform="rotate(-90 107.2 257.3)">GND</text>
<text x="109.1" y="253.3">CAP+</text>
<text x="109.5" y="255.8">CAP-</text>
<text x="132.1" y="257.1">C1</text>
<text x="143.5" y="257.1">C2</text>
<text x="169.2" y="257.1">D7</text>
<text x="203.2" y="257.1">Q3</text>
<text x="222.5" y="257.1">D8</text>
<text x="255.3" y="257.1">Q2</text>
<text x="33" y="258.4">10u</text>
<text x="58.4" y="258.4">10u</text>
<text x="69.8" y="258.4">10u</text>
<text x="81.3" y="258.4">10u</text>
<text x="94" y="262.2">C3</text>
<text x="132.1" y="259.6">1u</text>
<text x="143.5" y="259.6">10u</text>
<text x="161.2" y="259.6">KESD5V0D5</text>
<text x="189.2" y="263.5">R28</text>
<text x="203.2" y="259.6">DOX3134A</text>
<text x="214.5" y="259.6">KESD5V0D5</text>
<text x="241.3" y="263.5">R27</text>
<text x="255.3" y="259.6">DOX3134A</text>
<text x="27.2" y="269.8">GND</text>
<text x="94" y="264.7">10u</text>
<text x="104.7" y="267.3">GND</text>
<text x="137.7" y="268.5">GND</text>
<text x="189.2" y="266">47k</text>
<text x="241.3" y="266">47k</text>
<text x="88.2" y="273.6">GND</text>
<text x="172" y="277.4">GND</text>
</g>
<g font-size="1.8" fill="#0f0f0f">
<text x="191.8" y="35">+5V</text>
<text x="167" y="40.1">+5V</text>
<text x="238.8" y="37.5">PiezodriverEN</text>
<text x="110.1" y="57.9">USB.DN</text>
<text x="110.2" y="62.9">USB.DP</text>
<text x="342.9" y="68">+5V</text>
<text x="365.8" y="70.6">FAN</text>
<text x="242.6" y="75.6">Sig_IN+</text>
<text x="250.2" y="125.2">+3V3</text>
<text x="199.4" y="126.4">+3V3</text>
<text x="223.5" y="142.9">+3V3</text>
<text x="223.5" y="148">GPIO_2</text>
<text x="223.5" y="145.5">GPIO_1</text>
<text x="40.6" y="154.4">+5V</text>
<text x="174" y="150.6">FAN</text>
<text x="189.2" y="155.6">PiezodriverEN</text>
<text x="223.5" y="150.6">+3V3</text>
<text x="213.4" y="165.8">USB.DN</text>
<text x="144.8" y="172.2">Sig_IN+</text>
<text x="213.4" y="168.3">USB.DP</text>
<text x="41.7" y="176">-5V</text>
<text x="22.9" y="249.6">+5V</text>
<text x="73.3" y="249.6">+3V3</text>
<text x="90.2" y="249.6">+5V</text>
<text x="136.9" y="249.6">-5V</text>
<text x="179.1" y="257.2">GPIO_2</text>
<text x="231.1" y="257.2">GPIO_1</text>
</g>
<g font-size="1.8" fill="#a90000">
<text x="252.2" y="35.1">2</text>
<text x="274.6" y="35.1">10</text>
<text x="81.5" y="40.2">A4</text>
<text x="251.7" y="37.6">20</text>
<text x="274.7" y="37.6">11</text>
<text x="81.5" y="45.3">A9</text>
<text x="274.6" y="42.7">12</text>
<text x="81.5" y="50.3">A5</text>
<text x="81.5" y="52.9">B5</text>
<text x="252.2" y="51.6">7</text>
<text x="81.5" y="58">A7</text>
<text x="252.2" y="54.1">8</text>
<text x="275.1" y="56.7">3</text>
<text x="81.5" y="63">A6</text>
<text x="81.5" y="65.6">B6</text>
<text x="81.5" y="60.5">B7</text>
<text x="251.7" y="61.8">18</text>
<text x="251.7" y="64.3">19</text>
<text x="117.6" y="71.6" transform="rotate(-90 117.6 71.6)">1</text>
<text x="122.7" y="71.6" transform="rotate(-90 122.7 71.6)">2</text>
<text x="251.7" y="66.8">15</text>
<text x="252.2" y="69.4">1</text>
<text x="378.6" y="68.1">1</text>
<text x="378.6" y="70.7">2</text>
<text x="81.5" y="73.2">A8</text>
<text x="81.5" y="75.7">B8</text>
<text x="251.7" y="75.7">17</text>
<text x="274.6" y="75.7">13</text>
<text x="378.6" y="73.2">3</text>
<text x="378.6" y="75.7">4</text>
<text x="61.8" y="82.5" transform="rotate(-90 61.8 82.5)">SH</text>
<text x="64.3" y="82.4" transform="rotate(-90 64.3 82.4)">B1</text>
<text x="66.8" y="82.9" transform="rotate(-90 66.8 82.9)">A12</text>
<text x="69.4" y="82.9" transform="rotate(-90 69.4 82.9)">B12</text>
<text x="71.9" y="82.4" transform="rotate(-90 71.9 82.4)">A1</text>
<text x="120.2" y="79.2" transform="rotate(-90 120.2 79.2)">3</text>
<text x="251.7" y="78.3">16</text>
<text x="252.2" y="82.1">9</text>
<text x="274.6" y="78.3">14</text>
<text x="378.6" y="78.3">5</text>
<text x="378.6" y="80.8">6</text>
<text x="259.9" y="85.6" transform="rotate(-90 259.9 85.6)">4</text>
<text x="262.4" y="85.6" transform="rotate(-90 262.4 85.6)">5</text>
<text x="265" y="85.6" transform="rotate(-90 265 85.6)">6</text>
<text x="267.5" y="86.1" transform="rotate(-90 267.5 86.1)">21</text>
<text x="254.8" y="130" transform="rotate(-90 254.8 130)">3</text>
<text x="240.3" y="138">12</text>
<text x="240.8" y="132.9">8</text>
<text x="268.3" y="135.4">30</text>
<text x="268.3" y="132.9">31</text>
<text x="240.3" y="140.5">13</text>
<text x="240.8" y="143">5</text>
<text x="240.3" y="148.1">16</text>
<text x="240.8" y="145.6">6</text>
<text x="268.3" y="148.1">24</text>
<text x="173.5" y="155.4" transform="rotate(-90 173.5 155.4)">3</text>
<text x="240.3" y="155.7">18</text>
<text x="240.3" y="150.7">22</text>
<text x="240.3" y="153.2">23</text>
<text x="268.3" y="150.7">25</text>
<text x="268.3" y="153.2">28</text>
<text x="268.3" y="155.7">29</text>
<text x="107.5" y="157">6</text>
<text x="120.2" y="159.6">7</text>
<text x="179.8" y="158.3">1</text>
<text x="240.3" y="158.3">19</text>
<text x="240.3" y="160.8">20</text>
<text x="268.3" y="158.3">32</text>
<text x="268.3" y="160.8">33</text>
<text x="35.1" y="164.6">2</text>
<text x="40.2" y="163.4" transform="rotate(-90 40.2 163.4)">8</text>
<text x="47.8" y="167.2">1</text>
<text x="107.5" y="162.1">5</text>
<text x="173.5" y="163.1" transform="rotate(-90 173.5 163.1)">2</text>
<text x="240.3" y="163.4">21</text>
<text x="240.3" y="165.9">26</text>
<text x="268.3" y="163.4">34</text>
<text x="268.3" y="165.9">35</text>
<text x="35.1" y="169.7">3</text>
<text x="40.2" y="172.9" transform="rotate(-90 40.2 172.9)">4</text>
<text x="240.3" y="168.4">27</text>
<text x="268.7" y="168.4">4</text>
<text x="268.7" y="171">7</text>
<text x="268.7" y="173.5">9</text>
<text x="268.3" y="176.1">10</text>
<text x="268.3" y="178.6">15</text>
<text x="240.8" y="181.1">1</text>
<text x="240.8" y="183.7">2</text>
<text x="268.3" y="181.1">17</text>
<text x="240.3" y="188.8">14</text>
<text x="240.3" y="191.3">36</text>
<text x="240.4" y="186.2">11</text>
<text x="268.3" y="186.2">44</text>
<text x="268.3" y="188.8">45</text>
<text x="268.3" y="191.3">46</text>
<text x="240.3" y="193.8">37</text>
<text x="240.3" y="196.4">38</text>
<text x="268.3" y="193.8">47</text>
<text x="268.3" y="196.4">48</text>
<text x="240.3" y="198.9">39</text>
<text x="240.3" y="201.5">40</text>
<text x="268.3" y="198.9">49</text>
<text x="268.3" y="201.5">50</text>
<text x="240.3" y="204">41</text>
<text x="240.3" y="206.5">42</text>
<text x="240.3" y="209.1">43</text>
<text x="268.3" y="204">51</text>
<text x="268.3" y="206.5">52</text>
<text x="268.3" y="209.1">53</text>
<text x="36.3" y="249.7">3</text>
<text x="49" y="249.7">2</text>
<text x="97.3" y="249.7">5</text>
<text x="115.1" y="249.7">2</text>
<text x="255.4" y="247.2">1</text>
<text x="255.4" y="249.7">2</text>
<text x="42.7" y="257" transform="rotate(-90 42.7 257)">1</text>
<text x="97.3" y="254.8">4</text>
<text x="115.1" y="254.8">3</text>
<text x="115.1" y="252.3">6</text>
<text x="192.5" y="257.3">1</text>
<text x="198.9" y="254.5" transform="rotate(-90 198.9 254.5)">3</text>
<text x="244.6" y="257.3">1</text>
<text x="251" y="254.5" transform="rotate(-90 251 254.5)">3</text>
<text x="106.2" y="259.6" transform="rotate(-90 106.2 259.6)">1</text>
<text x="198.9" y="262.1" transform="rotate(-90 198.9 262.1)">2</text>
<text x="251" y="262.1" transform="rotate(-90 251 262.1)">2</text>
</g>
<g font-size="1.8" fill="#989898">
<text x="186.1" y="47.6">R11</text>
<text x="194.9" y="47.6">R12</text>
<text x="188.2" y="50.1">0</text>
<text x="197.1" y="50.1">0</text>
</g>
<g font-size="1.4" fill="#006464">
<text x="41.1" y="166.4" transform="rotate(-90 41.1 166.4)">V+</text>
<text x="41.1" y="170.6" transform="rotate(-90 41.1 170.6)">V-</text>
</g>
</svg>
